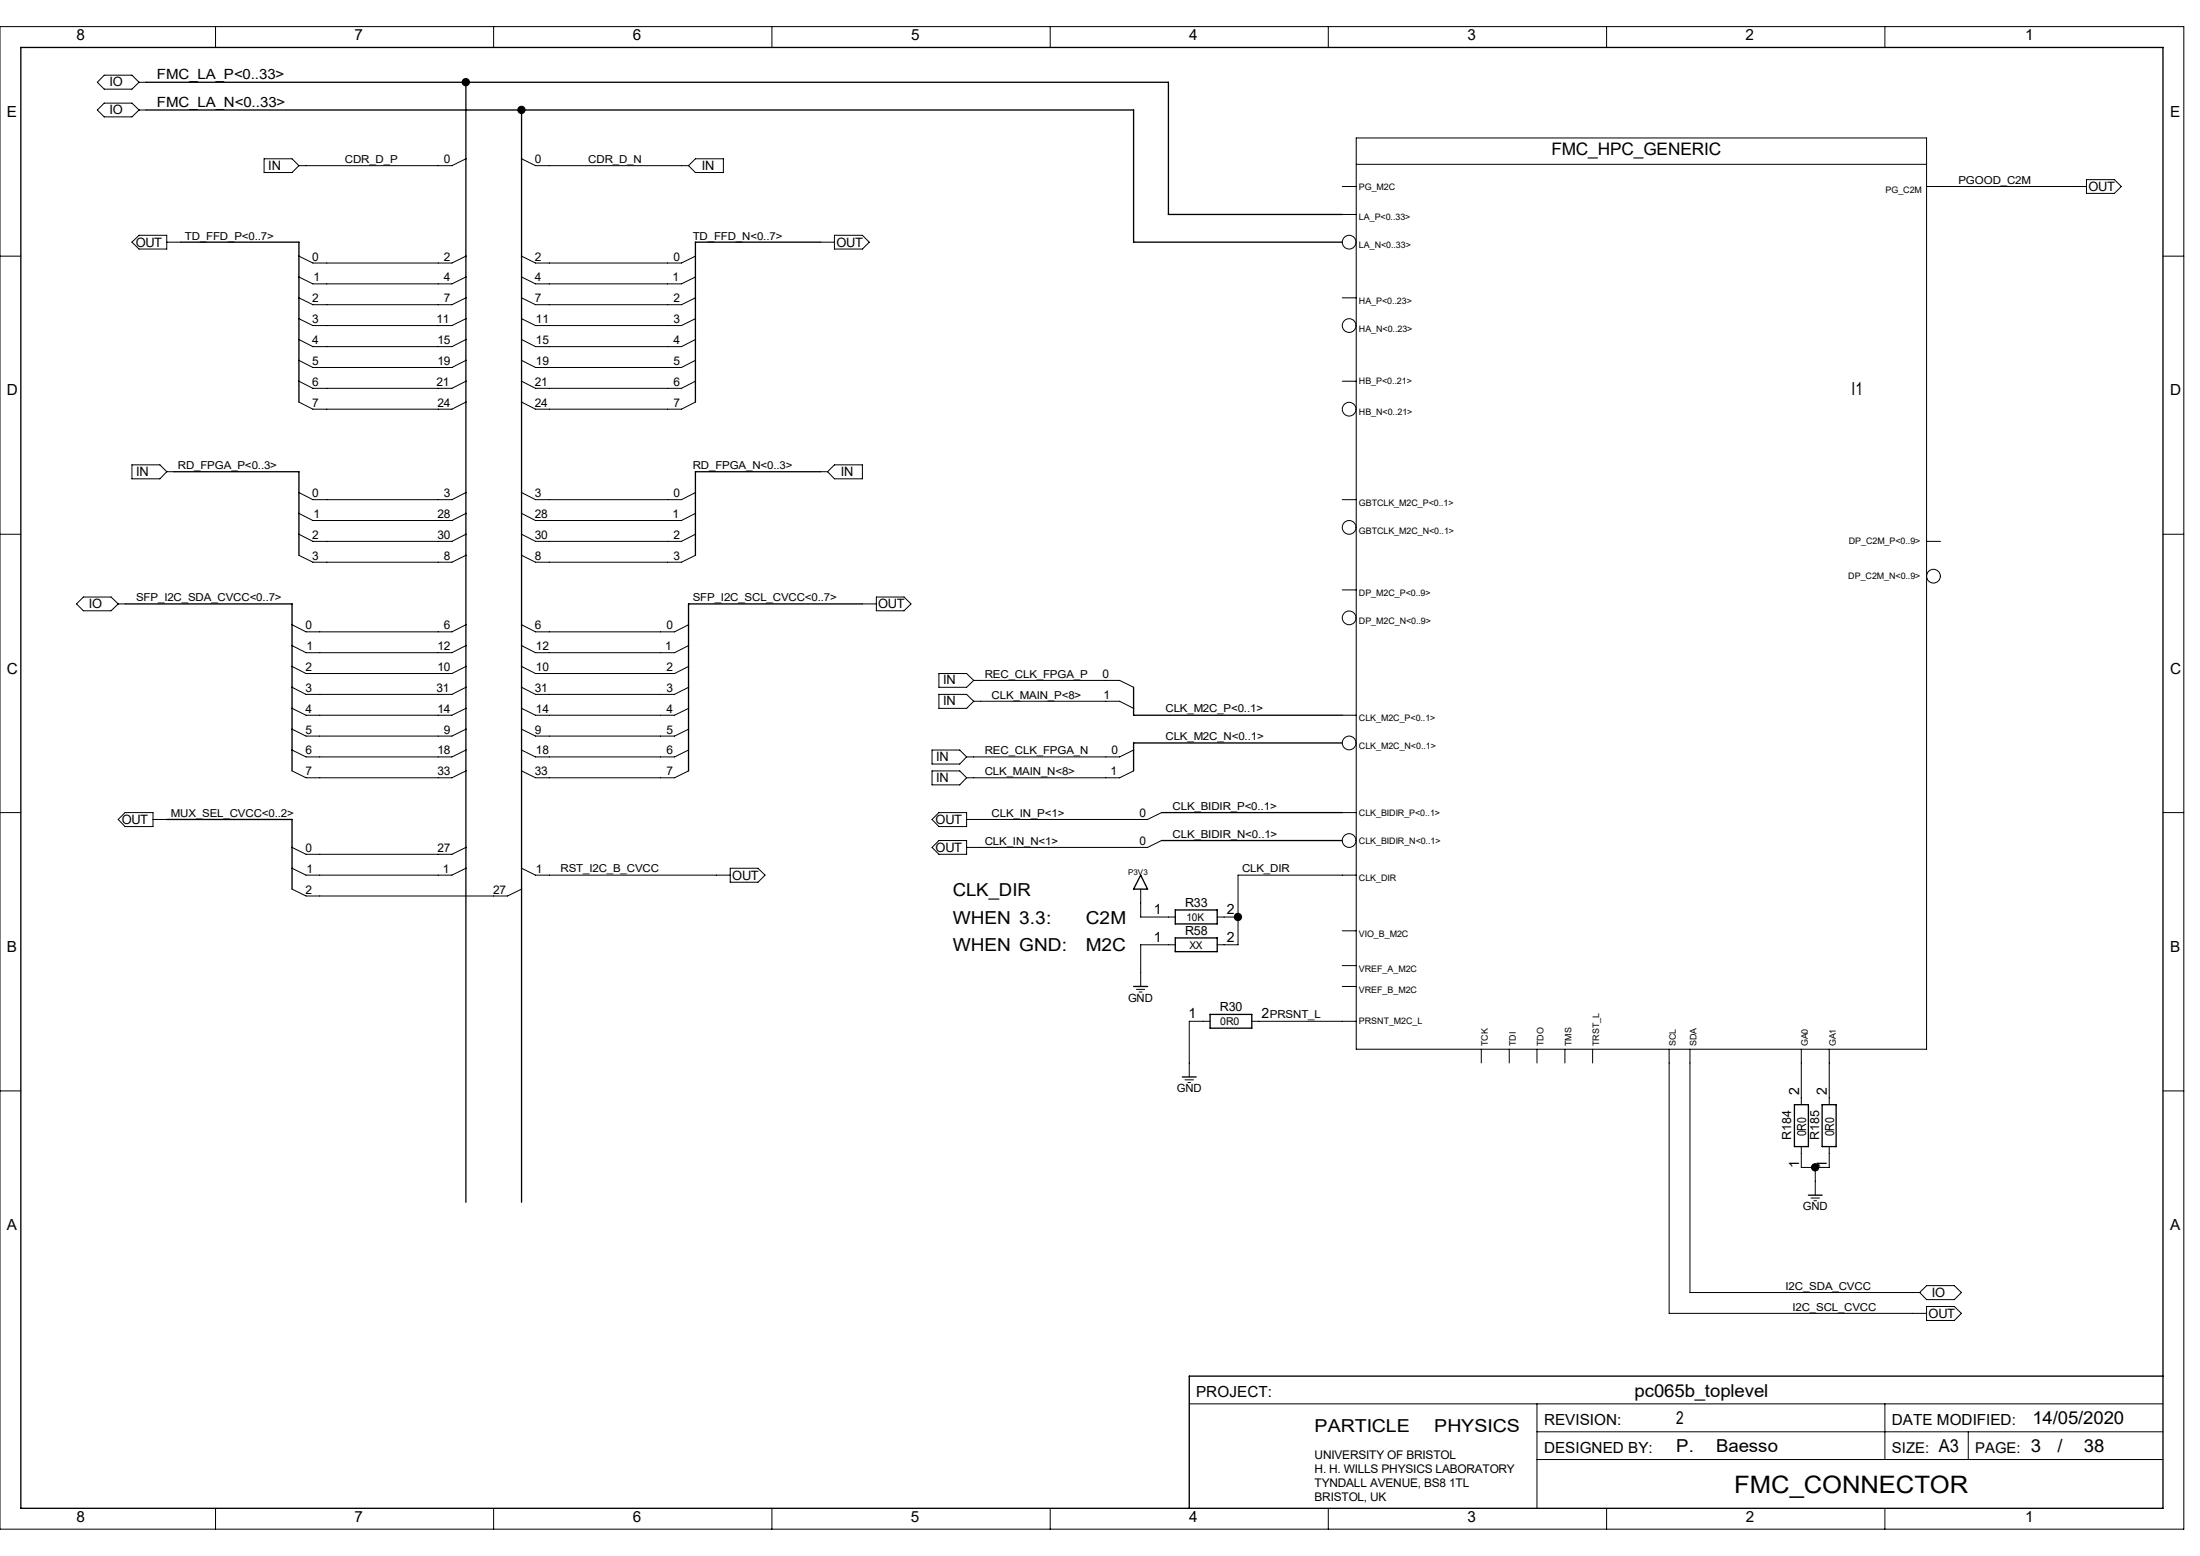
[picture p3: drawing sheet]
<svg xmlns="http://www.w3.org/2000/svg" width="420mm" height="297mm" viewBox="0 0 420 297" stroke-linecap="round" stroke-linejoin="round" font-family="sans-serif">
<g fill="none" stroke="#000" stroke-width=".19">
<path d="M0 5.1h416.9v286.8h-416.9zM19.9 14.4h5.3l1.3 1.3-1.3 1.3h-5.3l-1.3-1.3zM26.5 15.7h1.4M41.1 5.1v4M94.2 5.1v4M147.4 5.1v4M200.5 5.1v4M253.6 5.1v4M306.7 5.1v4M359.8 5.1v4M18.6 21l1.3-1.3h5.3l1.3 1.3-1.3 1.3h-5.3zM26.5 21h1.4"/>
<path d="M50.4 30.3h5.4l1.3 1.3-1.3 1.3h-5.4zM88.9 30.3l-2.6 1.3h-29.2M99.6 30.3l2.6 1.3h29.2M131.4 31.6l1.4-1.3h5.3v2.6h-5.3zM256.2 35.6h2.7M258.9 26.3h108.9v174h-108.9zM258.9 31.4h108.9M367.8 35.6h30.5M398.3 34.3h5.3l1.4 1.3-1.4 1.3h-5.3zM0 48.9h4M25.2 46.2l1.3-1.3h5.3v2.6h-5.3zM31.8 46.2h2.7"/>
<path d="M57.1 48.9l2.6 1.3h26.6l2.6-1.3M57.1 52.9l2.6 1.3h26.6l2.6-1.3M57.1 56.9l2.6 1.3h26.6l2.6-1.3M99.6 48.9l2.6 1.3h27.9l2.7-1.3M99.6 52.9l2.6 1.3h27.9l2.7-1.3M99.6 56.9l2.6 1.3h27.9l2.7-1.3M156.7 46.2h2.6M159.3 44.9h5.3l1.3 1.3-1.3 1.3h-5.3zM256.2 40.9h2.7M256.2 56.9h2.7M412.9 48.9h4M57.1 60.8l2.6 1.3h26.6l2.6-1.3"/>
<path d="M57.1 64.8l2.6 1.4h26.6l2.6-1.4M57.1 68.8l2.6 1.3h26.6l2.6-1.3M57.1 72.8l2.6 1.3h26.6l2.6-1.3M57.1 76.8l2.6 1.3h26.6l2.6-1.3M99.6 60.8l2.6 1.3h27.9l2.7-1.3M99.6 64.8l2.6 1.4h27.9l2.7-1.4M99.6 68.8l2.6 1.3h27.9l2.7-1.3M99.6 72.8l2.6 1.3h27.9l2.7-1.3M99.6 76.8l2.6 1.3h27.9l2.7-1.3M256.2 72.8h2.7M25.2 88.7h5.3l1.3 1.3-1.3 1.4h-5.3zM31.8 90h1.4"/>
<path d="M57.1 94l2.6 1.4h26.6l2.6-1.4M57.1 98l2.6 1.4h26.6l2.6-1.4M99.6 94l2.6 1.4h27.9l2.7-1.4M99.6 98l2.6 1.4h27.9l2.7-1.4M156.7 90h1.3M158 90l1.3-1.3h5.3v2.7h-5.3zM256.2 95.4h2.7M0 102h4M14.6 115.3l1.3-1.3h5.3l1.4 1.3-1.4 1.3h-5.3zM22.6 115.3h1.3M55.8 119.3l2.6 1.3h27.9l2.6-1.3M57.1 102l2.6 1.3h26.6l2.6-1.3"/>
<path d="M57.1 106l2.6 1.3h26.6l2.6-1.3M99.6 102l2.6 1.3h27.9l2.7-1.3M99.6 106l2.6 1.3h27.9l2.7-1.3M99.6 119.3l2.6 1.3h26.6l2.6-1.3M164.6 115.3h2.7M167.3 114h5.3l1.3 1.3-1.3 1.3h-5.3zM256.2 112.6h2.7M367.8 103.3h2.7M412.9 102h4M55.8 135.2l2.6 1.3h27.9l2.6-1.3M55.8 127.2l2.6 1.4h27.9l2.6-1.4M55.8 131.2l2.6 1.3h27.9l2.6-1.3"/>
<path d="M55.8 123.2l2.6 1.4h27.9l2.6-1.4M55.8 139.2l2.6 1.3h27.9l2.6-1.3M99.6 135.2l2.6 1.3h26.6l2.6-1.3M99.6 127.2l2.6 1.4h26.6l2.6-1.4M99.6 131.2l2.6 1.3h26.6l2.6-1.3M99.6 123.2l2.6 1.4h26.6l2.6-1.4M99.6 139.2l2.6 1.3h26.6l2.6-1.3M179.2 128.6h5.3l1.4 1.3-1.4 1.3h-5.3zM179.2 132.5h5.3l1.4 1.4-1.4 1.3h-5.3zM185.9 129.9h27.8l2.7 1.3M185.9 133.9h27.8l2.7 1.3M256.2 136.5h2.7"/>
<path d="M0 155.1h4M23.9 155.1h5.3v2.7h-5.3l-1.3-1.4zM29.2 156.4h2.6M55.8 143.2l2.6 1.3h27.9l2.6-1.3M55.8 147.2l2.6 1.3h27.9l2.6-1.3M99.6 143.2l2.6 1.3h26.6l2.6-1.3M99.6 147.2l2.6 1.3h26.6l2.6-1.3M177.9 143.2h5.3l1.3 1.3-1.3 1.3h-5.3zM177.9 147.2h5.3l1.3 1.3-1.3 1.3h-5.3zM179.2 155.1h5.3v2.7h-5.3l-1.3-1.4zM216.4 143.2l-2.7 1.3h-29.2M216.4 147.2l-2.7 1.3h-29.2"/>
<path d="M221.7 155.1l-2.6 1.3h-34.6M256.2 155.1h2.7M412.9 155.1h4M55.8 165.7l2.6 1.3h27.9l2.6-1.3M55.8 161.8l2.6 1.3h27.9l2.6-1.3M55.8 169.7l2.6 1.3h38.5l2.7-1.3M99.6 165.7l2.6 1.3h37.2M139.4 165.7h5.3l1.3 1.3-1.3 1.4h-5.3zM177.9 161.8l1.3-1.4h5.3v2.7h-5.3zM217.8 169.7v5.3h6.6M221.7 160.4l-2.6 1.4h-34.6M232.4 175h3.9"/>
<path d="M256.2 177.7h2.7M258.9 167h-22.6v13.3h-3.9M217 188.8h1.5M217.5 189.4h.5M224.4 180.3h-6.6v8M231 194.9h-4v10.7M239 194.9h19.9M256.2 184.3h2.7M256.2 188.3h2.7M0 208.2h4M226.2 206.1h1.6M226.8 206.6h.5"/>
<path d="M282.8 200.3v2.6M288.1 200.3v2.6M293.4 200.3v2.6M298.7 200.3v2.6M304 200.3v2.6M318.6 200.3v50.4h49.2M322.6 200.3v46.4h43.9M343.9 200.3v10.6M343.9 218.9v3.9h5.3v-3.9M349.2 200.3v10.6M412.9 208.2h4M345.7 228.7h1.6"/>
<path d="M346.3 229.2h.5M346.5 222.8v5.3M366.5 246.7l1.3-1.3h5.3l1.3 1.3-1.3 1.4h-5.3zM367.8 249.4h5.3l1.3 1.3-1.3 1.4h-5.3zM227 268h185.9M293.4 268v19.9M293.4 273.3h119.5M293.4 278.6h119.5M359.8 268v10.6M375.8 273.3v5.3M41.1 287.9v4M94.2 287.9v4"/>
<path d="M147.4 287.9v4M200.5 287.9v4M253.6 287.9v4M306.7 287.9v4M359.8 287.9v4"/>
<circle cx="257.6" cy="46.2" r="1.31"/>
<circle cx="257.6" cy="62.1" r="1.31"/>
<circle cx="257.6" cy="78.1" r="1.31"/>
<circle cx="257.6" cy="100.7" r="1.31"/>
<circle cx="257.6" cy="117.9" r="1.31"/>
<circle cx="369.1" cy="110" r="1.31"/>
<circle cx="257.6" cy="141.8" r="1.31"/>
<circle cx="257.6" cy="160.4" r="1.31"/>
</g>
<g fill="none" stroke="#000" stroke-width=".25">
<path d="M4 9.1h408.9v278.8h-408.9zM27.9 15.7h195.2v25.2h33.1M88.9 15.7v213.8M27.9 21h188.5v25.2h39.8M99.6 21v208.5M34.5 46.2h22.6v30.6M156.7 46.2h-23.9v30.6M33.2 90h23.9v16M156.7 90h-23.9v16M23.9 115.3h31.9v31.9M164.6 115.3h-33.2v31.9M216.4 131.2v5.3h39.8"/>
<path d="M31.8 156.4h24v13.3M221.7 155.1h34.5M256.2 141.8h-39.8v5.4M217.8 167l1.3 2.7h-2.7zM221.7 160.4h34.5M224.4 173.7h8v2.7h-8zM224.4 179h8v2.7h-8zM216.4 188.3h2.7M231 193.6h8v2.7h-8zM225.7 205.6h2.6M342.6 210.9h2.6v8h-2.6zM347.9 210.9h2.6v8h-2.6z"/>
<path d="M345.2 228.1h2.7M412.9 262.7h-185.9v25.2"/>
</g>
<g fill="#000" stroke="#000" stroke-width=".19">
<circle cx="88.9" cy="15.7" r=".7"/>
<circle cx="99.5" cy="21" r=".7"/>
<circle cx="236.3" cy="175" r=".7"/>
<circle cx="346.5" cy="222.8" r=".7"/>
</g>
<text font-size="4.6" x="331.1" y="284.9">FMC_CONNECTOR</text>
<g font-size="3.4">
<text x="353.5" y="75.4">I1</text>
<text x="181.9" y="171">CLK_DIR</text>
<text x="181.9" y="176.3">WHEN 3.3:</text>
<text x="207.3" y="176.3">C2M</text>
<text x="181.9" y="181.6">WHEN GND:</text>
<text x="207.3" y="181.6">M2C</text>
<text x="312" y="266.6">pc065b_toplevel</text>
<text x="251" y="273.3">PARTICLE</text>
<text x="273.8" y="273.3">PHYSICS</text>
<text x="320" y="271.9">2</text>
<text x="388" y="271.9">14/05/2020</text>
<text x="320" y="277.2">P.</text>
<text x="327.6" y="277.2">Baesso</text>
<text x="370.1" y="277.2">A3</text>
<text x="387.7" y="277.2">3</text>
<text x="392.8" y="277.2">/</text>
<text x="397.8" y="277.2">38</text>
</g>
<text font-size="3.3" x="296.2" y="29.5">FMC_HPC_GENERIC</text>
<g font-size="2.9">
<text x="14.6" y="7.7">8</text>
<text x="67.7" y="7.7">7</text>
<text x="120.8" y="7.7">6</text>
<text x="173.9" y="7.7">5</text>
<text x="227" y="7.7">4</text>
<text x="280.2" y="7.7">3</text>
<text x="333.2" y="7.7">2</text>
<text x="386.6" y="7.7">1</text>
<text x="1.3" y="22.3">E</text>
<text x="414.3" y="22.3">E</text>
<text x="1.3" y="75.4">D</text>
<text x="414.3" y="75.4">D</text>
<text x="1.3" y="128.6">C</text>
<text x="414.3" y="128.6">C</text>
<text x="1.3" y="181.7">B</text>
<text x="414.3" y="181.7">B</text>
<text x="1.3" y="234.8">A</text>
<text x="414.3" y="234.8">A</text>
<text x="228.3" y="266.7">PROJECT:</text>
<text x="294.8" y="271.9">REVISION:</text>
<text x="361.1" y="271.9">DATE MODIFIED:</text>
<text x="294.8" y="277.3">DESIGNED BY:</text>
<text x="14.6" y="290.5">8</text>
<text x="67.7" y="290.5">7</text>
<text x="120.8" y="290.5">6</text>
<text x="173.9" y="290.5">5</text>
<text x="227" y="290.5">4</text>
<text x="280.2" y="290.5">3</text>
<text x="333.3" y="290.5">2</text>
<text x="386.6" y="290.5">1</text>
</g>
<g font-size="2.8">
<text x="361.1" y="277.3">SIZE:</text>
<text x="377.1" y="277.3">PAGE:</text>
</g>
<g font-size="2.7">
<text x="30" y="15.2">FMC_LA_P&lt;0..33&gt;</text>
<text x="30" y="20.5">FMC_LA_N&lt;0..33&gt;</text>
<text x="220.3" y="179.8">1</text>
<text x="220.3" y="174.5">1</text>
<text x="234.2" y="179.8">2</text>
<text x="234.2" y="174.5">2</text>
<text x="226.9" y="194.4">1</text>
<text x="240.8" y="194.4">2</text>
<text x="343.5" y="209" transform="rotate(-90 343.5 209)">2</text>
<text x="348.7" y="209" transform="rotate(-90 348.7 209)">2</text>
<text x="343.5" y="223" transform="rotate(-90 343.5 223)">1</text>
<text x="348.7" y="223" transform="rotate(-90 348.7 223)">1</text>
</g>
<g font-size="2.5">
<text x="20.9" y="16.4">IO</text>
<text x="20.9" y="21.8">IO</text>
<text x="51.2" y="32.4">IN</text>
<text x="134" y="32.4">IN</text>
<text x="398.7" y="36.4">OUT</text>
<text x="25.9" y="47.1">OUT</text>
<text x="159.7" y="47.1">OUT</text>
<text x="26" y="90.8">IN</text>
<text x="160.5" y="90.8">IN</text>
<text x="16.9" y="116">IO</text>
<text x="167.6" y="116.1">OUT</text>
<text x="180" y="130.6">IN</text>
<text x="180" y="134.6">IN</text>
<text x="178.7" y="149.2">IN</text>
<text x="178.7" y="145.2">IN</text>
<text x="23.2" y="157.3">OUT</text>
<text x="178.6" y="157.3">OUT</text>
<text x="139.8" y="167.9">OUT</text>
<text x="178.6" y="162.6">OUT</text>
<text x="368.2" y="251.5">OUT</text>
<text x="368.8" y="247.5">IO</text>
</g>
<g font-size="2.4">
<text x="226.2" y="173.1">R33</text>
<text x="226.2" y="178.4">R58</text>
<text x="232.9" y="193">R30</text>
<text x="342" y="217.7" transform="rotate(-90 342 217.7)">R184</text>
<text x="344.8" y="216.9" transform="rotate(-90 344.8 216.9)">0R0</text>
<text x="347.3" y="217.7" transform="rotate(-90 347.3 217.7)">R185</text>
<text x="350.1" y="216.9" transform="rotate(-90 350.1 216.9)">0R0</text>
</g>
<g font-size="2.3">
<text x="84.8" y="31.2">0</text>
<text x="102.1" y="31.2">0</text>
<text x="59.6" y="49.7">0</text>
<text x="59.8" y="53.7">1</text>
<text x="84.8" y="49.7">2</text>
<text x="84.8" y="53.7">4</text>
<text x="102.1" y="49.7">2</text>
<text x="102.1" y="53.7">4</text>
<text x="128.4" y="53.7">1</text>
<text x="128.6" y="49.7">0</text>
<text x="59.6" y="57.7">2</text>
<text x="84.8" y="57.7">7</text>
<text x="102.1" y="57.7">7</text>
<text x="128.6" y="57.7">2</text>
<text x="59.6" y="61.7">3</text>
<text x="59.6" y="65.7">4</text>
<text x="83.3" y="61.7">11</text>
<text x="83.5" y="65.7">15</text>
<text x="102.3" y="65.7">15</text>
<text x="102.3" y="61.7">11</text>
<text x="128.6" y="65.7">4</text>
<text x="128.6" y="61.7">3</text>
<text x="59.6" y="69.7">5</text>
<text x="83.5" y="69.7">19</text>
<text x="102.3" y="69.7">19</text>
<text x="128.6" y="69.7">5</text>
<text x="59.6" y="77.6">7</text>
<text x="59.6" y="73.7">6</text>
<text x="83.3" y="73.7">21</text>
<text x="83.5" y="77.6">24</text>
<text x="102.1" y="77.6">24</text>
<text x="102.1" y="73.7">21</text>
<text x="128.6" y="73.7">6</text>
<text x="128.6" y="77.6">7</text>
<text x="59.6" y="94.9">0</text>
<text x="84.8" y="94.9">3</text>
<text x="102.1" y="94.9">3</text>
<text x="128.6" y="94.9">0</text>
<text x="59.8" y="98.9">1</text>
<text x="83.5" y="98.9">28</text>
<text x="102.1" y="98.9">28</text>
<text x="128.4" y="98.9">1</text>
<text x="59.6" y="106.8">3</text>
<text x="59.6" y="102.9">2</text>
<text x="83.5" y="102.9">30</text>
<text x="84.8" y="106.8">8</text>
<text x="102.1" y="106.8">8</text>
<text x="102.1" y="102.9">30</text>
<text x="128.6" y="102.9">2</text>
<text x="128.6" y="106.8">3</text>
<text x="58.3" y="120.1">0</text>
<text x="58.5" y="124.1">1</text>
<text x="83.5" y="124.1">12</text>
<text x="84.8" y="120.1">6</text>
<text x="102.1" y="120.1">6</text>
<text x="102.3" y="124.1">12</text>
<text x="127" y="124.1">1</text>
<text x="127.2" y="120.1">0</text>
<text x="58.3" y="128.1">2</text>
<text x="83.5" y="128.1">10</text>
<text x="102.3" y="128.1">10</text>
<text x="127.2" y="128.1">2</text>
<text x="210.5" y="129.4">0</text>
<text x="58.3" y="132.1">3</text>
<text x="58.3" y="136.1">4</text>
<text x="83.3" y="132.1">31</text>
<text x="83.5" y="136.1">14</text>
<text x="102.1" y="132.1">31</text>
<text x="102.3" y="136.1">14</text>
<text x="127.2" y="136.1">4</text>
<text x="127.2" y="132.1">3</text>
<text x="210.7" y="133.4">1</text>
<text x="58.3" y="140">5</text>
<text x="84.8" y="140">9</text>
<text x="102.1" y="140">9</text>
<text x="127.2" y="140">5</text>
<text x="58.3" y="148">7</text>
<text x="58.3" y="144">6</text>
<text x="83.5" y="144">18</text>
<text x="83.5" y="148">33</text>
<text x="102.1" y="148">33</text>
<text x="102.3" y="144">18</text>
<text x="127.2" y="144">6</text>
<text x="127.2" y="148">7</text>
<text x="212" y="148">1</text>
<text x="212.2" y="144">0</text>
<text x="217.5" y="156">0</text>
<text x="217.5" y="161.3">0</text>
<text x="58.3" y="162.6">0</text>
<text x="58.5" y="166.6">1</text>
<text x="83.5" y="162.6">27</text>
<text x="84.5" y="166.6">1</text>
<text x="102.3" y="166.6">1</text>
<text x="58.3" y="170.6">2</text>
<text x="94.1" y="170.6">27</text>
<text x="251" y="278.6">UNIVERSITY OF BRISTOL</text>
<text x="251" y="281.2">H. H. WILLS PHYSICS LABORATORY</text>
<text x="251" y="283.9">TYNDALL AVENUE, BS8 1TL</text>
<text x="251" y="286.5">BRISTOL, UK</text>
</g>
<g font-size="2.2">
<text x="215.3" y="191.2">GND</text>
<text x="224.7" y="208.5">GND</text>
<text x="344.2" y="231.1">GND</text>
</g>
<g font-size="2.1">
<text x="65.8" y="31.1">CDR_D_P</text>
<text x="112.3" y="31.1">CDR_D_N</text>
<text x="373.9" y="35.1">PGOOD_C2M</text>
<text x="35.3" y="45.7">TD_FFD_P&lt;0..7&gt;</text>
<text x="132.2" y="45.7">TD_FFD_N&lt;0..7&gt;</text>
<text x="34" y="89.5">RD_FPGA_P&lt;0..3&gt;</text>
<text x="132.2" y="89.5">RD_FPGA_N&lt;0..3&gt;</text>
<text x="26" y="114.8">SFP_I2C_SDA_CVCC&lt;0..7&gt;</text>
<text x="132.2" y="114.8">SFP_I2C_SCL_CVCC&lt;0..7&gt;</text>
<text x="188" y="129.4">REC_CLK_FPGA_P</text>
<text x="189.3" y="133.3">CLK_MAIN_P&lt;8&gt;</text>
<text x="222.5" y="136">CLK_M2C_P&lt;0..1&gt;</text>
<text x="188" y="144">REC_CLK_FPGA_N</text>
<text x="222.5" y="141.3">CLK_M2C_N&lt;0..1&gt;</text>
<text x="188" y="148">CLK_MAIN_N&lt;8&gt;</text>
<text x="32.6" y="155.9">MUX_SEL_CVCC&lt;0..2&gt;</text>
<text x="189.3" y="155.9">CLK_IN_P&lt;1&gt;</text>
<text x="223.9" y="154.6">CLK_BIDIR_P&lt;0..1&gt;</text>
<text x="188" y="161.2">CLK_IN_N&lt;1&gt;</text>
<text x="223.9" y="159.9">CLK_BIDIR_N&lt;0..1&gt;</text>
<text x="107" y="166.5">RST_I2C_B_CVCC</text>
<text x="237.1" y="166.5">CLK_DIR</text>
<text x="242.4" y="194.4">PRSNT_L</text>
<text x="340.9" y="246.2">I2C_SDA_CVCC</text>
<text x="342.2" y="250.2">I2C_SCL_CVCC</text>
</g>
<g font-size="2">
<text x="226.5" y="175.8">10K</text>
<text x="227.1" y="181.1">XX</text>
<text x="233" y="195.7">0R0</text>
</g>
<g font-size="1.7">
<text x="259.4" y="36.2">PG_M2C</text>
<text x="360" y="36.8">PG_C2M</text>
<text x="259.4" y="47.4">LA_N&lt;0..33&gt;</text>
<text x="259.4" y="42.1">LA_P&lt;0..33&gt;</text>
<text x="259.4" y="58">HA_P&lt;0..23&gt;</text>
<text x="259.4" y="63.3">HA_N&lt;0..23&gt;</text>
<text x="259.4" y="73.4">HB_P&lt;0..21&gt;</text>
<text x="259.4" y="79.3">HB_N&lt;0..21&gt;</text>
<text x="259.4" y="101.9">GBTCLK_M2C_N&lt;0..1&gt;</text>
<text x="259.4" y="96.5">GBTCLK_M2C_P&lt;0..1&gt;</text>
<text x="352.9" y="103.9">DP_C2M_P&lt;0..9&gt;</text>
<text x="259.4" y="113.8">DP_M2C_P&lt;0..9&gt;</text>
<text x="352.8" y="110.6">DP_C2M_N&lt;0..9&gt;</text>
<text x="259.4" y="119.1">DP_M2C_N&lt;0..9&gt;</text>
<text x="259.4" y="137.7">CLK_M2C_P&lt;0..1&gt;</text>
<text x="259.4" y="143">CLK_M2C_N&lt;0..1&gt;</text>
<text x="259.4" y="155.7">CLK_BIDIR_P&lt;0..1&gt;</text>
<text x="259.4" y="161">CLK_BIDIR_N&lt;0..1&gt;</text>
<text x="259.4" y="168.2">CLK_DIR</text>
<text x="259.4" y="178.9">VIO_B_M2C</text>
<text x="259.4" y="185.5">VREF_A_M2C</text>
<text x="259.4" y="189.5">VREF_B_M2C</text>
<text x="259.4" y="195.5">PRSNT_M2C_L</text>
<text x="284.1" y="199.7" transform="rotate(-90 284.1 199.7)">TCK</text>
<text x="289.4" y="199.7" transform="rotate(-90 289.4 199.7)">TDI</text>
<text x="294.7" y="199.7" transform="rotate(-90 294.7 199.7)">TDO</text>
<text x="300" y="199.7" transform="rotate(-90 300 199.7)">TMS</text>
<text x="305.3" y="199.7" transform="rotate(-90 305.3 199.7)">TRST_L</text>
<text x="319.9" y="199.7" transform="rotate(-90 319.9 199.7)">SCL</text>
<text x="323.9" y="199.7" transform="rotate(-90 323.9 199.7)">SDA</text>
<text x="345.1" y="199.7" transform="rotate(-90 345.1 199.7)">GA0</text>
<text x="350.5" y="199.7" transform="rotate(-90 350.5 199.7)">GA1</text>
</g>
<text font-size="1.5" x="215.4" y="167">P3V3</text>
</svg>
